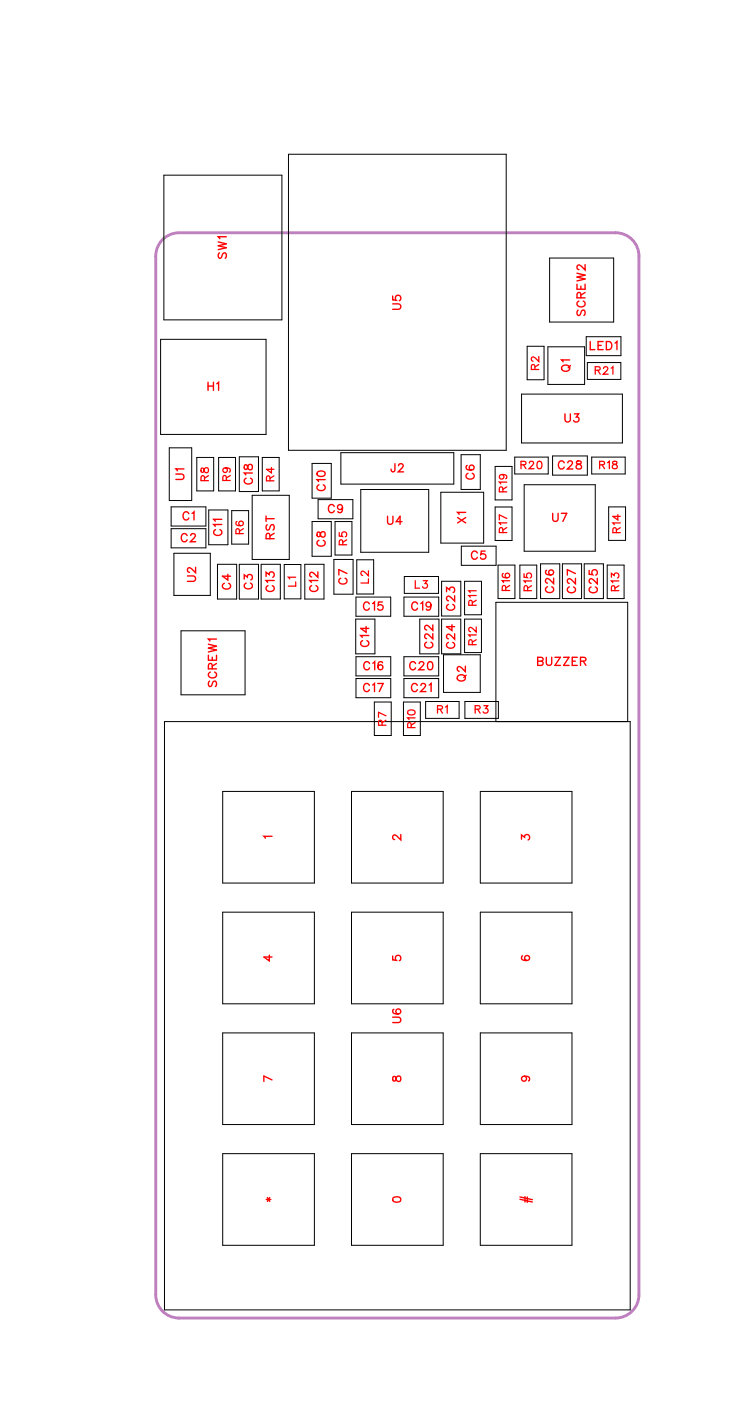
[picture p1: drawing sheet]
<svg xmlns="http://www.w3.org/2000/svg" width="66mm" height="122mm" viewBox="0 0 66 122" stroke-linecap="round" stroke-linejoin="round" font-family="sans-serif">
<path d="M14.2 20.9l.4-.3 .5-.2 .5-.1h38.1a2.03 2.03 0 0 1 2.1 2.1v90.6a2.03 2.03 0 0 1-2.1 2.1h-38.1a2.03 2.03 0 0 1-2-2.1v-90.6l.1-.6 .2-.5z" fill="none" stroke="#bf80bf" stroke-width=".25"/>
<g fill="none" stroke="#000" stroke-width=".09">
<path d="M14.3 15.3h10.3v12.6h-10.3zM25.2 13.5h19v25.8h-19zM14 29.6h9.2v8.3h-9.2zM14.8 39.1h1.9v4.6h-1.9zM17.2 39.9h1.4v3h-1.4zM19.1 39.9h1.5v3h-1.5zM20.9 39.9h1.7v3h-1.7zM22.9 39.9h1.5v3h-1.5zM29.7 39.5h9.9v2.8h-9.9zM40.2 39.7h1.7v3h-1.7zM44.9 39.9h2.9v1.5h-2.9zM45.5 34.4h8.8v4.3h-8.8z"/>
<path d="M46 30.2h1.5v3h-1.5zM47.8 30.3h3.2v3.3h-3.2zM48 22.5h5.5v5.6h-5.5zM48.2 39.8h3.1v1.7h-3.1zM51.2 29.4h3v1.6h-3zM51.3 31.6h2.9v1.5h-2.9zM51.6 39.9h3v1.5h-3zM14.9 44.2h3.1v1.7h-3.1zM14.9 46.2h3.1v1.6h-3.1zM15.2 48.3h3.2v3.7h-3.2zM15.8 55.1h5.6v5.6h-5.6zM18.2 44.5h1.7v3.1h-1.7z"/>
<path d="M19 49.3h1.7v3h-1.7zM20.2 44.6h1.5v2.9h-1.5zM20.9 49.3h1.7v3h-1.7zM22 43.2h3.2v5.6h-3.2zM22.8 49.3h1.7v3h-1.7zM24.8 49.3h1.5v3h-1.5zM26.6 49.3h1.7v3h-1.7zM27.2 45.5h1.7v3.1h-1.7zM27.2 40.5h1.7v3h-1.7zM27.8 43.6h3v1.7h-3zM29.1 48.8h1.7v3.1h-1.7zM29.2 45.5h1.5v3h-1.5z"/>
<path d="M31 54h1.7v3.1h-1.7zM31.1 52.1h3v1.7h-3zM31.1 57.3h3v1.7h-3zM31.1 59.2h3v1.7h-3zM31.1 48.9h1.5v3h-1.5zM31.5 42.7h5.9v5.5h-5.9zM35.2 57.3h3.1v1.7h-3.1zM35.2 59.2h3.1v1.7h-3.1zM35.3 52.1h3v1.7h-3zM35.3 50.3h3v1.5h-3zM36.6 54h1.7v3.1h-1.7zM38.5 43h3.7v4.4h-3.7z"/>
<path d="M38.5 54h1.7v3.1h-1.7zM38.5 50.7h1.7v3.1h-1.7zM38.7 57.2h3.2v3.2h-3.2zM40.3 47.7h3v1.7h-3zM40.5 54h1.5v3h-1.5zM40.5 50.7h1.5v3h-1.5zM43.2 44.3h1.5v2.9h-1.5zM43.2 40.7h1.5v2.9h-1.5zM43.5 49.3h1.4v3h-1.4zM45.4 49.3h1.4v3h-1.4zM45.7 42.3h6.2v5.8h-6.2zM47.2 49.2h1.6v3.1h-1.6z"/>
<path d="M49.1 49.2h1.7v3.1h-1.7zM51 49.2h1.7v3.1h-1.7zM53 49.3h1.5v3h-1.5zM53.1 44.3h1.5v2.9h-1.5zM14.4 63h40.6v51.4h-40.6zM19.4 69.1h8v8h-8zM19.4 79.6h8v8h-8zM30.7 69.1h8v8h-8zM30.7 79.6h8v8h-8zM32.7 61.3h1.4v2.9h-1.4zM35.2 61.3h1.5v2.9h-1.5zM37.1 61.2h3v1.5h-3z"/>
<path d="M40.6 61.2h2.9v1.5h-2.9zM41.9 69.1h8v8h-8zM41.9 79.6h8v8h-8zM43.3 63v-10.4h11.5v10.4M19.4 90.2h8v8h-8zM30.7 90.2h8v8h-8zM41.9 90.2h8v8h-8zM19.4 100.7h8v8h-8zM30.7 100.7h8v8h-8zM41.9 100.7h8v8h-8z"/>
</g>
<g fill="none" stroke="#f00" stroke-width=".12">
<path d="M18.2 33.4v.7M18.2 33.7h.4M18.6 33.4v.7M18.9 33.5l.2-.1v.7M19 21.1l.8 .2-.8 .2 .8 .1-.8 .2M19.1 22.1l-.1 .1 .1 .3h.2l.3-.4h.1l.1 .1-.1 .3M19.8 20.7h-.8l.2 .1M34.3 26.5h.5l.2 .2-.1 .3h-.6M34.3 25.8v.4h.3a.25 .25 0 0 1 0-.4 .25 .25 0 0 1 .3 .1 .25 .25 0 0 1-.1 .3M49.1 31.9a.35 .35 0 0 1 .4 0 .35 .35 0 0 1 .2 .4 .33 .33 0 0 1-.5 .1 .33 .33 0 0 1-.1-.5zM49.3 36.1v.5l.2 .2 .2-.1 .1-.6M49.7 31.4h-.7l.1 .2"/>
<path d="M49.8 31.9l-.2 .2M50.1 36.1h.4l-.2 .3a.24 .24 0 0 1 .2 .4 .24 .24 0 0 1-.4-.1M50.3 24.8v.4h.8v-.4M50.3 23.9l.8 .1-.8 .2 .8 .2-.8 .1M50.5 27.1l-.2 .1 .2 .3h.1l.2-.4h.2l.1 .1-.1 .3M50.5 26.3a.26 .26 0 0 0-.2 .3 .26 .26 0 0 0 .3 .2h.2a.26 .26 0 0 0 .3-.2 .26 .26 0 0 0-.2-.3M50.7 26v-.4h-.3l-.1 .4h.8M50.7 25v.2M51.1 23.1v.5l-.4-.4-.2-.1-.2 .2v.1l.2 .1M51.1 25.5l-.4 .3M51.5 29.8v.7h.4M52.2 30.2h.3"/>
<path d="M52.6 29.8h-.4v.7h.4M52.9 29.8h.3a.38 .38 0 0 1 .2 .4 .38 .38 0 0 1-.2 .3h-.3zM53.7 30l.1-.2v.7M15.3 41.4h.6l.2 .2-.1 .2-.7 .1M16.1 40.9h-.8l.2 .2M16.3 46.8a.26 .26 0 0 0-.3-.2 .26 .26 0 0 0-.2 .3v.1a.26 .26 0 0 0 .2 .3 .26 .26 0 0 0 .3-.2M16.4 50.3h.5l.2 .2-.1 .2-.6 .1M16.5 44.9a.26 .26 0 0 0-.3-.2 .26 .26 0 0 0-.2 .3v.1a.26 .26 0 0 0 .2 .3 .26 .26 0 0 0 .3-.2M16.6 46.8l.2-.2h.1l.1 .1-.1 .3-.3 .3h.5M16.8 44.8l.1-.1v.7M17.1 49.5v.5l-.4-.3-.2-.1-.1 .1v.1l.1 .2M18.2 57.2v.4h.7v-.4"/>
<path d="M18.2 56.2l.7 .2-.7 .2 .7 .1-.7 .2M18.3 59.5l-.1 .1 .1 .3h.2l.2-.4h.1l.1 .1-.1 .3M18.4 58.7a.26 .26 0 0 0-.2 .3 .26 .26 0 0 0 .3 .2h.1a.26 .26 0 0 0 .3-.2 .26 .26 0 0 0-.2-.3M18.5 58.4v-.4h-.2l-.1 .4h.7M18.5 57.4v.2M18.8 46.2a.26 .26 0 0 0-.2 .3 .26 .26 0 0 0 .3 .2h.2a.26 .26 0 0 0 .3-.2 .26 .26 0 0 0-.2-.3M18.9 55.8h-.7l.1 .2M18.9 57.9l-.4 .3M19.4 45.8h-.8l.2 .2M19.4 45.3h-.8l.2 .2M19.6 50.9a.26 .26 0 0 0-.2 .3 .26 .26 0 0 0 .3 .2h.1a.26 .26 0 0 0 .3-.2 .26 .26 0 0 0-.1-.3M19.9 50.1v.5l-.5-.3h.7"/>
<path d="M21.3 50.6v-.4l.3 .2a.24 .24 0 0 1 .4-.2 .24 .24 0 0 1-.1 .4M21.3 40.6v.3l.2 .1 .3-.5a.24 .24 0 0 1 .2 .3 .24 .24 0 0 1-.2 .2l-.1-.1-.1-.3zM21.5 50.9a.26 .26 0 0 0-.2 .3 .26 .26 0 0 0 .3 .2h.2a.26 .26 0 0 0 .2-.2 .26 .26 0 0 0-.1-.3M21.5 41.7a.26 .26 0 0 0-.2 .3 .26 .26 0 0 0 .3 .2h.2a.26 .26 0 0 0 .2-.2 .26 .26 0 0 0-.1-.3M22 41.3h-.7l.1 .2M23.2 45.3h.7M23.2 45v.5M23.2 50.3v-.3l.3 .2a.24 .24 0 0 1 .4-.2 .24 .24 0 0 1-.1 .4M23.3 45.8l-.1 .2 .1 .3 .2-.1 .2-.4h.1l.1 .2-.1 .3M23.4 51.1a.26 .26 0 0 0-.2 .3 .26 .26 0 0 0 .3 .2h.2a.26 .26 0 0 0 .2-.2 .26 .26 0 0 0-.1-.3M23.6 47l-.1-.4h-.1l-.2 .1v.3h.7M23.9 46.6l-.3 .2"/>
<path d="M23.9 50.7h-.7l.2 .1M27.2 51.1a.26 .26 0 0 0-.2 .3 .26 .26 0 0 0 .3 .2h.2a.26 .26 0 0 0 .2-.2 .26 .26 0 0 0-.1-.3M27.7 46.5v.3l.1 .1 .3-.5a.24 .24 0 0 1 .3 .3 .24 .24 0 0 1-.3 .2l-.1-.1-.1-.3zM27.7 41.2l.3-.1a.3 .3 0 0 1 .4 .3 .38 .38 0 0 1-.4 .2 .38 .38 0 0 1-.3-.3zM27.7 50.7h-.7l.2 .1M27.7 49.9v.5l-.3-.3-.2-.1-.2 .1v.1l.2 .2M27.8 47.2a.26 .26 0 0 0-.1 .3 .26 .26 0 0 0 .2 .2h.2a.26 .26 0 0 0 .3-.2 .26 .26 0 0 0-.2-.3M27.8 42.3a.26 .26 0 0 0-.1 .3 .26 .26 0 0 0 .2 .2h.2a.26 .26 0 0 0 .3-.2 .26 .26 0 0 0-.2-.3M28.4 41.9h-.7l.1 .1M29.2 44.2a.26 .26 0 0 0-.3-.2 .26 .26 0 0 0-.2 .3v.2a.26 .26 0 0 0 .2 .3 .26 .26 0 0 0 .3-.2M29.7 50.5a.26 .26 0 0 0-.1 .3 .26 .26 0 0 0 .2 .2h.2a.26 .26 0 0 0 .3-.2 .26 .26 0 0 0-.2-.3M29.9 44.3a.22 .22 0 0 1-.3 .2 .22 .22 0 0 1-.1-.4 .22 .22 0 0 1 .4 0v.2a.34 .34 0 0 1-.3 .5l-.1-.1"/>
<path d="M30.3 50.1l-.7-.4v.5M31.6 55.9a.26 .26 0 0 0-.1 .3 .26 .26 0 0 0 .2 .2h.2a.26 .26 0 0 0 .3-.2 .26 .26 0 0 0-.2-.3M31.9 54.7v.5l-.4-.3h.7M32.2 55.5h-.7l.1 .1M32.2 52.7a.26 .26 0 0 0-.3-.1 .26 .26 0 0 0-.2 .2v.2a.26 .26 0 0 0 .2 .3 .26 .26 0 0 0 .3-.2M32.2 59.8a.26 .26 0 0 0-.3-.1 .26 .26 0 0 0-.2 .2v.2a.26 .26 0 0 0 .2 .3 .26 .26 0 0 0 .3-.2M32.2 57.9a.26 .26 0 0 0-.2-.1 .26 .26 0 0 0-.3 .2v.2a.26 .26 0 0 0 .3 .3 .26 .26 0 0 0 .2-.2M32.5 52.7l.2-.1v.7M32.5 59.8l.2-.1v.7M32.5 57.9l.2-.1v.7M33 59.7h.4l-.3 .7M33.4 52.6h-.4v.3a.25 .25 0 0 1 .4 0 .25 .25 0 0 1-.1 .3 .25 .25 0 0 1-.3-.1"/>
<path d="M33.4 57.9v-.1a.35 .35 0 0 0-.5 .2 .35 .35 0 0 0 .3 .5 .22 .22 0 0 0 .2-.2 .22 .22 0 0 0-.2-.3 .22 .22 0 0 0-.2 .2M33.8 45.1v.5l.2 .2 .3-.1v-.6M34.5 40.5l-.1 .6-.2 .1-.1-.2M34.8 40.7l.1-.2h.2l.1 .1-.1 .3-.4 .3h.5M35.1 45.5h-.5l.3-.4v.7M36.3 57.9a.26 .26 0 0 0-.3-.1 .26 .26 0 0 0-.2 .2v.2a.26 .26 0 0 0 .2 .3 .26 .26 0 0 0 .3-.2M36.4 59.8a.26 .26 0 0 0-.3-.1 .26 .26 0 0 0-.2 .2v.2a.26 .26 0 0 0 .2 .3 .26 .26 0 0 0 .3-.2M36.4 52.7a.26 .26 0 0 0-.3-.1 .26 .26 0 0 0-.2 .2v.2a.26 .26 0 0 0 .2 .3 .26 .26 0 0 0 .3-.2M36.6 57.9l.1-.1h.2l.1 .1-.1 .2-.4 .4h.5M36.7 52.7l.2-.1v.7M36.7 59.8l.2-.1h.1l.1 .1-.1 .2-.3 .4h.5M37.2 56.1a.26 .26 0 0 0-.1 .3 .26 .26 0 0 0 .2 .2h.2a.26 .26 0 0 0 .3-.2 .26 .26 0 0 0-.2-.3"/>
<path d="M37.4 57.8h.1a.37 .37 0 0 1 .3 .3 .37 .37 0 0 1-.3 .4 .45 .45 0 0 1-.1-.7zM37.5 59.8l.1-.1v.7M37.6 52.8a.22 .22 0 0 1-.3 .2 .22 .22 0 0 1-.1-.4 .22 .22 0 0 1 .4 .1v.1a.34 .34 0 0 1-.3 .5l-.1-.1M37.8 55.3v.5l-.4-.4-.2-.1-.1 .2v.1l.1 .1M37.8 54.6v.4l-.4-.3-.2-.1-.1 .1v.2l.1 .1M39 51.7v-.4l.2 .2a.24 .24 0 0 1 .4-.2 .24 .24 0 0 1-.1 .4M39.1 56.1a.26 .26 0 0 0-.1 .3 .26 .26 0 0 0 .2 .2h.2a.26 .26 0 0 0 .3-.2 .26 .26 0 0 0-.2-.3M39.1 52.8a.26 .26 0 0 0-.1 .3 .26 .26 0 0 0 .2 .2h.2a.26 .26 0 0 0 .3-.2 .26 .26 0 0 0-.2-.3M39.4 54.5v.5l-.4-.3h.7M39.7 55.3v.5l-.4-.3-.2-.1-.1 .1v.1l.1 .2M39.7 52v.5l-.4-.4-.2-.1-.1 .2v.1l.1 .1M39.9 45.2l.7 .5"/>
<path d="M40 59a.35 .35 0 0 1 .4-.1 .35 .35 0 0 1 .2 .4 .33 .33 0 0 1-.5 .1 .33 .33 0 0 1-.1-.4zM40.6 58.2v.4l-.3-.3-.3-.1-.1 .1v.2l.2 .1M40.6 44.7h-.7l.2 .2M40.6 45.2l-.7 .5M40.7 58.9l-.2 .2M40.8 40.6l-.1 .1a.35 .35 0 0 0 .3 .4 .35 .35 0 0 0 .4-.3 .22 .22 0 0 0-.2-.2 .22 .22 0 0 0-.3 .2 .22 .22 0 0 0 .2 .2M40.8 41.3a.26 .26 0 0 0-.1 .3 .26 .26 0 0 0 .2 .2h.2a.26 .26 0 0 0 .3-.2 .26 .26 0 0 0-.2-.3M41.6 48.3a.26 .26 0 0 0-.2-.2 .26 .26 0 0 0-.3 .3v.1a.26 .26 0 0 0 .3 .3 .26 .26 0 0 0 .2-.1M42.3 48.1h-.3v.3a.25 .25 0 0 1 .3 0 .25 .25 0 0 1 0 .4 .25 .25 0 0 1-.4-.1M46.9 57.7l.5 .1v.2l-.2 .1h-.3v-.7h.5v.2l-.2 .1M47.7 57.4v.5l.2 .2 .2-.1v-.6M47.7 49.8h-.1a.35 .35 0 0 0 .3 .4 .35 .35 0 0 0 .4-.2 .22 .22 0 0 0-.2-.3 .22 .22 0 0 0-.2 .3 .22 .22 0 0 0 .2 .2"/>
<path d="M47.8 51.2a.26 .26 0 0 0-.2 .3 .26 .26 0 0 0 .3 .2h.1a.26 .26 0 0 0 .3-.2 .26 .26 0 0 0-.2-.3M48.2 44.8v.5l.2 .2 .3-.1v-.6M48.3 50.5v.4l-.3-.3-.3-.1-.1 .1v.2l.2 .1M48.4 57.4h.5l-.5 .7h.5M49 44.8h.5l-.4 .7M49.2 57.4h.5l-.5 .7h.5M49.2 40.4a.26 .26 0 0 0-.3-.2 .26 .26 0 0 0-.2 .3v.2a.26 .26 0 0 0 .2 .2 .26 .26 0 0 0 .3-.1M49.6 40.4l.1-.2h.1l.2 .2-.1 .2-.4 .3h.5M49.7 51.2a.26 .26 0 0 0-.2 .3 .26 .26 0 0 0 .3 .2h.1a.26 .26 0 0 0 .3-.2 .26 .26 0 0 0-.2-.3M49.9 57.7h.3M50.2 50.5v.5l-.3-.4-.3-.1-.1 .2v.1l.2 .1M50.2 50.1l-.7-.4v.5"/>
<path d="M50.3 40.3v.2l.3 .1 .1 .1a.24 .24 0 0 1-.2 .3 .24 .24 0 0 1-.2-.3l.4-.3v-.1zM50.4 57.4h-.5v.7h.5M50.7 57.7h.4v-.3h-.4v.7M50.9 57.7l.2 .4M51.4 49.8v.3l.3 .1a.25 .25 0 0 1 0-.4 .25 .25 0 0 1 .4 0 .25 .25 0 0 1-.1 .4M51.6 51.2a.26 .26 0 0 0-.2 .3 .26 .26 0 0 0 .3 .2h.2a.26 .26 0 0 0 .2-.2 .26 .26 0 0 0-.1-.3M52.1 50.5v.5l-.3-.4-.3-.1-.1 .2v.1l.2 .1M23.7 73h-.7l.2 .2M35 72.9v.4l-.4-.3-.2-.1-.1 .1v.2l.1 .1M45.5 73.3v-.4l.3 .2a.24 .24 0 0 1 .4-.2 .24 .24 0 0 1-.1 .4M23.5 83.4v.5l-.5-.4h.7M23.7 94.3l-.7-.4v.5"/>
<path d="M34.3 83.5v.3h.3a.25 .25 0 0 1 0-.3 .25 .25 0 0 1 .3 0 .25 .25 0 0 1-.1 .4M34.3 88.8h.5l.2 .2-.1 .2-.6 .1M34.3 94v.3l.1 .1 .3-.5a.24 .24 0 0 1 .3 .3 .24 .24 0 0 1-.3 .2l-.1-.1-.1-.3zM34.4 88.1h-.1a.35 .35 0 0 0 .3 .5 .35 .35 0 0 0 .4-.3 .22 .22 0 0 0-.2-.2 .22 .22 0 0 0-.3 .2 .22 .22 0 0 0 .2 .2M45.6 83.4l-.1 .1a.35 .35 0 0 0 .3 .4 .35 .35 0 0 0 .4-.3 .22 .22 0 0 0-.2-.2 .22 .22 0 0 0-.2 .2 .22 .22 0 0 0 .2 .2M45.7 94a.22 .22 0 0 1 .2 .3 .22 .22 0 0 1-.3 0 .22 .22 0 0 1 0-.3h.1a.33 .33 0 0 1 .5 .2l-.1 .2M23.2 104.7h.4M23.3 104.5l.2 .4M23.5 104.5l-.2 .4M34.3 104.6a.35 .35 0 0 1 .4-.2 .35 .35 0 0 1 .2 .4l-.2 .1a.3 .3 0 0 1-.4-.2zM45.4 104.7l1.1 .2M45.4 104.5l1.1 .2"/>
<path d="M45.8 104.5v.4M46 104.5v.5"/>
</g>
<g fill="none" stroke="#f00" stroke-width=".11">
<path d="M46.7 32.3l-.1-.4h-.2v.4h.6M47 31.1v.5l-.5-.4-.1 .2 .1 .1M47 31.8l-.3 .2M51.9 32.3h.4v-.2l-.4-.1v.7M52.2 32.3l.2 .4M52.7 32.2l.1-.2 .2 .1-.4 .6h.5M53.3 32.1l.2-.1v.7M17.6 40.9v.3h.1l.3-.4a.22 .22 0 0 1 .2 .2 .22 .22 0 0 1-.2 .3l-.2-.4zM17.8 42v-.4h-.2l-.1 .4h.7M18.2 41.5l-.4 .2M19.7 40.8a.2 .2 0 0 1 .1 .3 .2 .2 0 0 1-.3 .1 .2 .2 0 0 1 0-.3l.2-.1a.31 .31 0 0 1 .4 .3l-.1 .1M19.8 41.9l-.1-.3-.2-.1-.1 .4h.7"/>
<path d="M20.1 41.5l-.3 .2M20.7 45.5l-.1 .1a.32 .32 0 0 0 .2 .3 .32 .32 0 0 0 .4-.2 .2 .2 0 0 0-.1-.2 .2 .2 0 0 0-.3 .2 .2 .2 0 0 0 .2 .2M20.9 46.6v-.4h-.3v.4h.6M21.2 46.2l-.3 .2M23.6 42l-.1-.4h-.2v.4h.6M23.7 40.8v.5l-.4-.3h.6M23.9 41.5l-.3 .3M25.8 50.4h-.6l.1 .1M25.8 50.8v.4h-.6M29.6 46.5v.3h.3a.23 .23 0 0 1 0-.3 .23 .23 0 0 1 .3 0 .23 .23 0 0 1-.1 .4M29.9 47.6v-.4h-.2l-.1 .4h.7M30.3 47.1l-.4 .2"/>
<path d="M32.2 49.8v.5l-.6-.4-.1 .2 .2 .1M32.2 50.5v.4h-.7M36.2 50.7v.6h.4M36.9 50.7h.4l-.2 .2a.22 .22 0 0 1 .2 .4 .22 .22 0 0 1-.4-.1M41.2 56.3v-.4h-.2l-.1 .4h.7M41.2 52.8v-.3l-.2-.1-.1 .4h.7M41.6 55.4h-.7l.1 .2M41.6 54.7v.5l-.6-.4-.1 .2 .2 .1M41.6 55.8l-.4 .3M41.6 52h-.7l.1 .1M41.6 51.6h-.7l.1 .1M41.6 52.4l-.4 .2"/>
<path d="M43.8 41.4a.2 .2 0 0 1 .2 .3 .21 .21 0 0 1-.4 .1 .2 .2 0 0 1 .1-.3l.1-.1a.31 .31 0 0 1 .4 .3l-.1 .1M43.9 46.5v-.4h-.3v.4h.6M43.9 42.9v-.3l-.3-.1v.4h.6M43.9 50.1a.32 .32 0 0 0 .2 .4 .32 .32 0 0 0 .4-.2 .2 .2 0 0 0-.2-.3 .2 .2 0 0 0-.2 .2 .2 .2 0 0 0 .2 .2M44.1 51.5v-.3l-.2-.1-.1 .4h.7M44.2 45.6h-.6l.1 .2M44.2 46.1l-.3 .2M44.2 45.3l-.6-.4v.5M44.2 42.1h-.6l.1 .1M44.2 42.5l-.3 .2M44.5 50.7h-.7l.2 .2M44.5 51.1l-.4 .2"/>
<path d="M45.5 40.6l.3-.1 .1-.2h-.4v.6M45.7 40.6l.2 .3M45.7 50.1v.3h.3a.23 .23 0 0 1 0-.3 .23 .23 0 0 1 .4 0 .23 .23 0 0 1-.1 .4M46 51.6v-.4h-.2l-.1 .4h.7M46.2 40.4l.1-.1 .3 .1-.4 .5h.4M46.4 50.7h-.7l.2 .2M46.4 51.1l-.4 .2M46.9 40.3a.32 .32 0 0 1 .4 .2 .32 .32 0 0 1-.2 .4l-.2-.1v-.3zM52.3 40.6l.4-.1v-.2h-.4v.6M52.5 40.6l.3 .3M53 40.4l.2-.1v.6M53.4 50.4v-.3l.2 .1a.22 .22 0 0 1 .3-.1 .22 .22 0 0 1 0 .4"/>
<path d="M53.5 40.3v.2l.3 .1 .1 .1a.22 .22 0 0 1-.2 .2 .22 .22 0 0 1-.3-.2l.4-.3v-.1zM53.7 51.6l-.1-.4h-.2v.4h.6M53.8 46.5v-.4h-.3v.4h.6M53.9 44.9v.5l-.4-.3h.6M54 50.7h-.6l.1 .2M54 51.1l-.3 .2M54.1 45.7h-.6l.1 .1M54.1 46.1l-.3 .2M33.3 63.3v-.4h-.2l-.1 .4h.7M33.7 62.9l-.4 .2M33.7 62.5l-.7-.3v.4M35.6 62.1a.32 .32 0 0 1 .4-.2 .32 .32 0 0 1 .2 .4 .32 .32 0 0 1-.4 .1 .32 .32 0 0 1-.2-.3z"/>
<path d="M35.9 63.5v-.4h-.3v.4h.6M36.2 62.7h-.6l.1 .1M36.2 63.1l-.3 .2M38.2 61.9h.4v-.2l-.4-.1v.7M38.4 61.9l.2 .4M38.9 61.7l.1-.1v.7M41.5 61.9h.3l.1-.2-.4-.1v.7M41.7 61.9l.2 .4M42.2 61.6h.4l-.2 .3a.22 .22 0 0 1 .1 .3 .22 .22 0 0 1-.3-.1"/>
</g>
<g font-size="1.2" fill="#fff">
<text x="20" y="22.6" transform="rotate(-90 20 22.6)">SW1</text>
<text x="35.3" y="27.1" transform="rotate(-90 35.3 27.1)">U5</text>
<text x="51.4" y="27.6" transform="rotate(-90 51.4 27.6)">SCREW2</text>
<text x="18.1" y="34.4">H1</text>
<text x="50" y="32.5" transform="rotate(-90 50 32.5)">Q1</text>
<text x="51.4" y="30.8">LED1</text>
<text x="16.4" y="41.9" transform="rotate(-90 16.4 41.9)">U1</text>
<text x="34.1" y="41.5">J2</text>
<text x="41.7" y="41.9" transform="rotate(-90 41.7 41.9)">C6</text>
<text x="48.7" y="41.2">C28</text>
<text x="49.2" y="37.1">U3</text>
<text x="15.8" y="47.6">C2</text>
<text x="15.9" y="45.7">C1</text>
<text x="19.7" y="46.8" transform="rotate(-90 19.7 46.8)">C11</text>
<text x="22.3" y="42.3" transform="rotate(-90 22.3 42.3)">C18</text>
<text x="24.2" y="47.1" transform="rotate(-90 24.2 47.1)">RST</text>
<text x="28.6" y="45.1">C9</text>
<text x="28.7" y="47.7" transform="rotate(-90 28.7 47.7)">C8</text>
<text x="28.7" y="42.9" transform="rotate(-90 28.7 42.9)">C10</text>
<text x="33.8" y="46.1">U4</text>
<text x="40.9" y="45.7" transform="rotate(-90 40.9 45.7)">X1</text>
<text x="48.2" y="45.8">U7</text>
<text x="17.4" y="50.8" transform="rotate(-90 17.4 50.8)">U2</text>
<text x="20.4" y="51.5" transform="rotate(-90 20.4 51.5)">C4</text>
<text x="22.3" y="51.5" transform="rotate(-90 22.3 51.5)">C3</text>
<text x="24.2" y="51.7" transform="rotate(-90 24.2 51.7)">C13</text>
<text x="28" y="51.7" transform="rotate(-90 28 51.7)">C12</text>
<text x="30.6" y="51" transform="rotate(-90 30.6 51)">C7</text>
<text x="31.7" y="53.6">C15</text>
<text x="35.9" y="53.6">C19</text>
<text x="40" y="53.3" transform="rotate(-90 40 53.3)">C23</text>
<text x="41.1" y="49.1">C5</text>
<text x="48.6" y="51.8" transform="rotate(-90 48.6 51.8)">C26</text>
<text x="50.5" y="51.8" transform="rotate(-90 50.5 51.8)">C27</text>
<text x="52.4" y="51.8" transform="rotate(-90 52.4 51.8)">C25</text>
<text x="19.2" y="60" transform="rotate(-90 19.2 60)">SCREW1</text>
<text x="31.7" y="58.8">C16</text>
<text x="32.5" y="56.5" transform="rotate(-90 32.5 56.5)">C14</text>
<text x="35.7" y="58.8">C20</text>
<text x="38.1" y="56.6" transform="rotate(-90 38.1 56.6)">C22</text>
<text x="40" y="56.6" transform="rotate(-90 40 56.6)">C24</text>
<text x="40.9" y="59.5" transform="rotate(-90 40.9 59.5)">Q2</text>
<text x="46.9" y="58.4">BUZZER</text>
<text x="31.7" y="60.7">C17</text>
<text x="35.8" y="60.7">C21</text>
<text x="24" y="73.2" transform="rotate(-90 24 73.2)">1</text>
<text x="35.3" y="73.4" transform="rotate(-90 35.3 73.4)">2</text>
<text x="46.5" y="73.4" transform="rotate(-90 46.5 73.4)">3</text>
<text x="24" y="83.9" transform="rotate(-90 24 83.9)">4</text>
<text x="35.3" y="83.9" transform="rotate(-90 35.3 83.9)">5</text>
<text x="46.5" y="83.9" transform="rotate(-90 46.5 83.9)">6</text>
<text x="35.3" y="89.3" transform="rotate(-90 35.3 89.3)">U6</text>
<text x="24" y="94.5" transform="rotate(-90 24 94.5)">7</text>
<text x="35.3" y="94.5" transform="rotate(-90 35.3 94.5)">8</text>
<text x="46.5" y="94.4" transform="rotate(-90 46.5 94.4)">9</text>
<text x="24" y="104.9" transform="rotate(-90 24 104.9)">*</text>
<text x="35.3" y="105" transform="rotate(-90 35.3 105)">0</text>
<text x="46.5" y="105" transform="rotate(-90 46.5 105)">#</text>
</g>
<g font-size="1.1" fill="#fff">
<text x="47.3" y="32.3" transform="rotate(-90 47.3 32.3)">R2</text>
<text x="51.9" y="32.9">R21</text>
<text x="20.4" y="42" transform="rotate(-90 20.4 42)">R9</text>
<text x="45.4" y="41.2">R20</text>
<text x="52.3" y="41.2">R18</text>
<text x="18.5" y="42" transform="rotate(-90 18.5 42)">R8</text>
<text x="21.5" y="46.6" transform="rotate(-90 21.5 46.6)">R6</text>
<text x="24.2" y="42" transform="rotate(-90 24.2 42)">R4</text>
<text x="30.5" y="47.6" transform="rotate(-90 30.5 47.6)">R5</text>
<text x="44.5" y="46.5" transform="rotate(-90 44.5 46.5)">R17</text>
<text x="44.5" y="43" transform="rotate(-90 44.5 43)">R19</text>
<text x="54.4" y="46.6" transform="rotate(-90 54.4 46.6)">R14</text>
<text x="26.1" y="51.2" transform="rotate(-90 26.1 51.2)">L1</text>
<text x="32.4" y="51" transform="rotate(-90 32.4 51)">L2</text>
<text x="36.2" y="51.6">L3</text>
<text x="41.8" y="52.9" transform="rotate(-90 41.8 52.9)">R11</text>
<text x="44.7" y="51.6" transform="rotate(-90 44.7 51.6)">R16</text>
<text x="46.7" y="51.6" transform="rotate(-90 46.7 51.6)">R15</text>
<text x="54.3" y="51.6" transform="rotate(-90 54.3 51.6)">R13</text>
<text x="41.8" y="56.3" transform="rotate(-90 41.8 56.3)">R12</text>
<text x="34" y="63.4" transform="rotate(-90 34 63.4)">R7</text>
<text x="36.5" y="63.6" transform="rotate(-90 36.5 63.6)">R10</text>
<text x="38.1" y="62.5">R1</text>
<text x="41.4" y="62.5">R3</text>
</g>
</svg>
